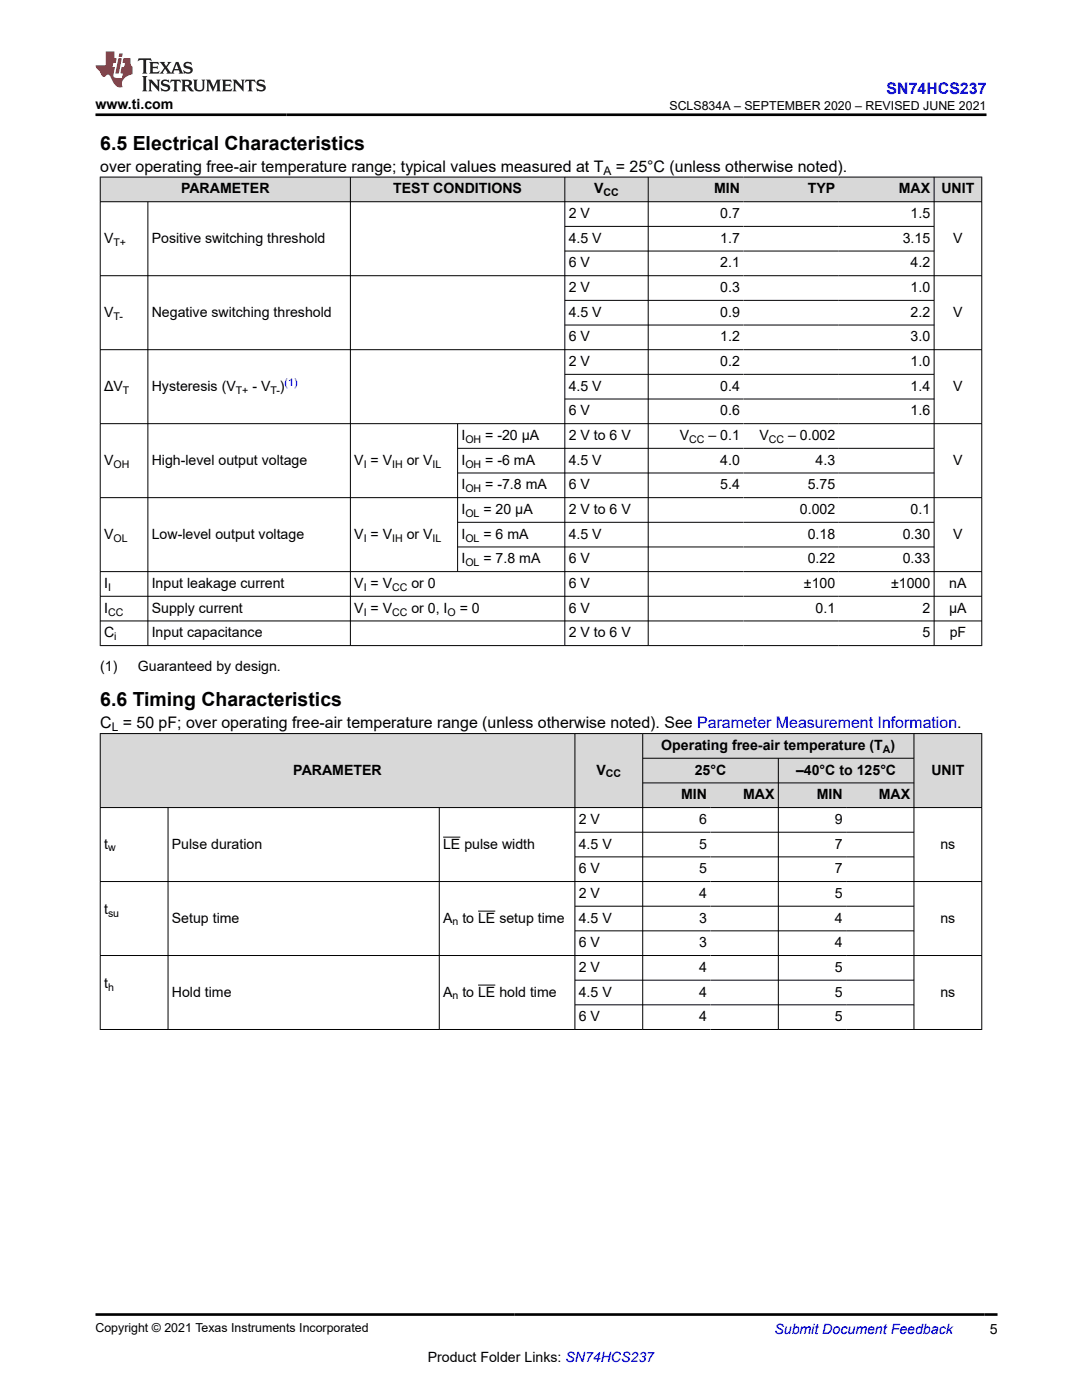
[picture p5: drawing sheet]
<svg xmlns="http://www.w3.org/2000/svg" width="216mm" height="279mm" viewBox="0 0 216 279" stroke-linecap="round" stroke-linejoin="round" font-family="sans-serif">
<g fill="#d8d8d8">
<path d="M20 35.3h175.9v5h-175.9z" fill-rule="evenodd"/>
<path d="M20.1 35.4h49.8v4.8h-49.8z" fill-rule="evenodd"/>
<path d="M70 35.4h42.6v4.8h-42.6z" fill-rule="evenodd"/>
<path d="M112.8 35.4h16.5v4.8h-16.5z" fill-rule="evenodd"/>
<path d="M129.4 35.4h19v4.8h-19z" fill-rule="evenodd"/>
<path d="M148.4 35.4h19v4.8h-19z" fill-rule="evenodd"/>
<path d="M167.4 35.4h18.9v4.8h-18.9z" fill-rule="evenodd"/>
<path d="M186.5 35.4h9.3v4.8h-9.3z" fill-rule="evenodd"/>
</g>
<g fill="none" stroke="#000" stroke-width=".2">
<path d="M19.9 35.3h176.1M20 35.3v93.6M69.9 35.3v93.6M112.7 35.3v93.6M129.3 35.3v93.6M186.4 35.3v93.6M195.9 35.3v93.6M19.9 40.3h176.1M19.9 55h176.1M29.5 40.3v88.6M112.7 45.2h73.8M112.7 50.1h73.8"/>
<path d="M112.7 59.9h73.8M19.9 69.8h176.1M112.7 64.9h73.8M112.7 74.7h73.8M112.7 79.6h73.8M19.9 84.6h176.1M19.9 99.3h176.1M91.3 84.6v29.5M91.3 89.5h95.2M91.3 94.4h95.2M19.9 114.1h176.1M19.9 119h176.1"/>
<path d="M91.3 104.2h95.2M91.3 109.2h95.2M19.9 123.9h176.1M19.9 128.8h176.1"/>
</g>
<g fill="#d8d8d8">
<path d="M20 146.4h175.9v4.9h-175.9z" fill-rule="evenodd"/>
<path d="M20.1 146.5h94.6v14.6h-94.6z" fill-rule="evenodd"/>
<path d="M114.8 146.5h13.4v14.6h-13.4z" fill-rule="evenodd"/>
<path d="M128.3 146.5h54v4.8h-54z" fill-rule="evenodd"/>
<path d="M182.4 146.5h13.4v14.6h-13.4z" fill-rule="evenodd"/>
<path d="M128.3 151.4h26.9v4.8h-26.9z" fill-rule="evenodd"/>
<path d="M155.4 151.4h26.9v4.8h-26.9z" fill-rule="evenodd"/>
<path d="M128.3 156.3h13.5v4.8h-13.5z" fill-rule="evenodd"/>
<path d="M141.8 156.3h13.4v4.8h-13.4z" fill-rule="evenodd"/>
<path d="M155.4 156.3h13.4v4.8h-13.4z" fill-rule="evenodd"/>
<path d="M168.8 156.3h13.5v4.8h-13.5z" fill-rule="evenodd"/>
</g>
<g fill="none" stroke="#000" stroke-width=".2">
<path d="M19.9 146.4h176.1M20 146.3v59.2M114.7 146.3v59.2M128.2 146.3v59.2M128.2 151.3h54.2M128.2 156.2h54.2M155.3 151.3v54.2M182.4 146.3v59.2M195.9 146.3v59.2M19.9 161.2h176.1M19.9 175.9h176.1M33.5 161.2v44.3"/>
<path d="M87.7 161.2v44.3M88.4 167.1h3.5M114.7 166.1h67.7M114.7 171h67.7M19.9 190.7h176.1M95.4 181.8h3.5M95.4 196.6h3.5M114.7 180.9h67.7M114.7 185.8h67.7M114.7 195.6h67.7M19.9 205.5h176.1M114.7 200.5h67.7"/>
</g>
<path d="M27.7 11.6l-.2 .6 .5-.2h.6v.1v2.2l-.2 .4h1l-.2-.4v-2.2v-.1h.5l.5 .2-.1-.6zM29.8 12.4l.2 .3v1.6l-.2 .4h1.9l.1-.6a1.08 1.08 0 0 1-1.3 .2v-.7h.6l.4 .2v-.7l-.4 .2h-.6v-.5l.2-.2a1 1 0 0 1 1 .3l-.1-.5zM31.8 12.4l1 1.1-1 1.2h.9l-.2-.2 .4-.8 .5 .8-.2 .2h1.6l-.2-.2 .1-.5h1l.1 .5-.1 .2h.9l-.2-.4-.8-1.9h-.5l-1 2.1-.8-1.1 .9-1h-.8l.2 .2-.5 .6-.3-.6 .1-.2zM35.2 12.8l.4 1h-.8zM36.8 12.5a.65 .65 0 0 0-.2 .7 .65 .65 0 0 0 .6 .5l.7 .1 .1 .3a.79 .79 0 0 1-.7 .4 .79 .79 0 0 1-.7-.5l.1 .7 .2-.1a.93 .93 0 0 0 1.1 0 .93 .93 0 0 0 .4-.9 1.46 1.46 0 0 0-1.2-.6l-.1-.3a1.09 1.09 0 0 1 1.2 .2l-.2-.6-.1 .1-.6-.2zM28.4 15.2l.2 .4v2.2l-.2 .4h1l-.2-.4v-2.2l.2-.4zM29.6 15.9l.2 .4v1.5l-.2 .4h.8l-.3-.4v-1.3l1.7 1.8v-2l.2-.4h-.8l.2 .2 .1 1.1-1.2-1.3zM32.3 16a.65 .65 0 0 0-.2 .8 .65 .65 0 0 0 .7 .4l.6 .2 .1 .2a.79 .79 0 0 1-.7 .4 .79 .79 0 0 1-.7-.5l.1 .7 .2-.1a.93 .93 0 0 0 1.1 .1 .93 .93 0 0 0 .4-1 1.46 1.46 0 0 0-1.2-.5l-.1-.4a1.09 1.09 0 0 1 1.2 .2l-.2-.6-.1 .1-.6-.1zM34.1 15.9l-.1 .6a.63 .63 0 0 1 .7-.3l.1 1.6-.3 .4h1l-.2-.4v-1.6a.66 .66 0 0 1 .8 .3l-.1-.6zM36.2 15.9l.2 .4v1.5l-.2 .4h.9l-.2-.2v-.7h.5l.1 .2a.79 .79 0 0 0 1.2 .6l-1-.9a.61 .61 0 0 0 .6-.6 .61 .61 0 0 0-.5-.7zM36.9 16.2h.2a.47 .47 0 0 1 .5 .1 .47 .47 0 0 1 .1 .5l-.2 .1-.6 .1zM38.5 15.9l.2 .2a2.27 2.27 0 0 0 .4 2 1.04 1.04 0 0 0 1.7-.7v-1.3l.2-.2h-.8l.2 .4v1.1a.6 .6 0 0 1-.6 .6 .6 .6 0 0 1-.6-.6v-1.1l.3-.4zM41.1 15.9l.2 .4v1.5l-.2 .4h.7l-.2-.4v-1.4l.9 1.9 .8-1.9v1.4l-.2 .4h1l-.3-.4v-1.5l.3-.4h-.8l-.7 1.5-.7-1.5zM44.3 15.9l.2 .4v1.5l-.2 .4h1.9l.1-.6a1.09 1.09 0 0 1-1.3 .2v-.7h.6l.4 .2v-.6l-.4 .2h-.6v-.6l.2-.1a1.01 1.01 0 0 1 1 .3l-.1-.6zM46.4 15.9l.3 .4v1.5l-.3 .4h.8l-.2-.4v-1.3l1.6 1.8v-2l.2-.4h-.7l.2 .2v1.1l-1.2-1.3zM49 15.9l-.1 .6a.63 .63 0 0 1 .8-.3v1.6l-.3 .4h1l-.2-.4v-1.6a.66 .66 0 0 1 .8 .3l-.1-.6zM51.4 16a.65 .65 0 0 0-.2 .8 .65 .65 0 0 0 .6 .4l.6 .2 .2 .2a.79 .79 0 0 1-.8 .4 .79 .79 0 0 1-.6-.5l.1 .7 .2-.1a.93 .93 0 0 0 1 .1 .93 .93 0 0 0 .5-1 1.46 1.46 0 0 0-1.3-.5l-.1-.4a1.09 1.09 0 0 1 1.3 .2l-.2-.6-.2 .1-.5-.1z" fill="#231f20"/>
<path d="M21.1 10.3v2.7h-2.1l.1 .4 .9 1a.95 .95 0 0 0 .9 .9 .59 .59 0 0 1 .6-.4 .59 .59 0 0 1 .5 .3l.4 .8a1.59 1.59 0 0 0 2.1 1.4 1.61 1.61 0 0 1 1-2.3l1-.3-.1-1.5a1.59 1.59 0 0 1-.4-1.7h-1.4l-.2 .9h.5l-.1 .9h-.5l-.2 .9v.3l.4 .1-.2 .9h-.6a.73 .73 0 0 1-1.1-.7l.3-1.5h-.5l.2-.9h.5l.2-.9h-.5v-1.3zM23.6 11.6l-.6 3.1h.7l.6-3.1zM23.8 10.7l-.1 .6h.7l.1-.6z" fill="#ed1c24"/>
<path d="M19.1 22.9h177.8M19.1 262.3h179.9" fill="none" stroke="#000" stroke-width=".53"/>
<g font-size="3.9">
<text x="20" y="29.9">6.5 Electrical Characteristics</text>
<text x="20" y="141">6.6 Timing Characteristics</text>
</g>
<text font-size="3.2" fill="#00f" x="176.9" y="18.7">SN74HCS237</text>
<g font-size="3.2">
<text x="20" y="34.3">over operating free-air temperature range; typical values measured at T</text>
<text x="122.9" y="34.3">= 25°C (unless otherwise noted).</text>
<text x="20" y="145.4">C = 50 pF; over operating free-air temperature range (unless otherwise noted). See Parameter Measurement Information.</text>
</g>
<g font-size="2.8">
<text x="19.1" y="21.8">www.ti.com</text>
<text x="36.1" y="38.6">PARAMETER</text>
<text x="78.5" y="38.6">TEST CONDITIONS</text>
<text x="118.6" y="38.6">V</text>
<text x="142.5" y="38.6">MIN</text>
<text x="161.2" y="38.6">TYP</text>
<text x="179.4" y="38.6">MAX</text>
<text x="187.9" y="38.6">UNIT</text>
<text x="113.5" y="43.5">2 V</text>
<text x="143.7" y="43.5">0.7</text>
<text x="181.7" y="43.5">1.5</text>
<text x="20.8" y="48.5">V</text>
<text x="30.3" y="48.5">Positive switching threshold</text>
<text x="113.5" y="48.5">4.5 V</text>
<text x="113.5" y="53.4">6 V</text>
<text x="143.7" y="48.5">1.7</text>
<text x="143.7" y="53.4">2.1</text>
<text x="180.1" y="48.5">3.15</text>
<text x="181.7" y="53.4">4.2</text>
<text x="190.2" y="48.5">V</text>
<text x="113.5" y="58.3">2 V</text>
<text x="143.7" y="58.3">0.3</text>
<text x="181.7" y="58.3">1.0</text>
<text x="20.8" y="63.2">V</text>
<text x="30.3" y="63.2">Negative switching threshold</text>
<text x="113.5" y="63.2">4.5 V</text>
<text x="143.7" y="63.2">0.9</text>
<text x="181.7" y="63.2">2.2</text>
<text x="190.2" y="63.2">V</text>
<text x="113.5" y="68.1">6 V</text>
<text x="143.7" y="68.1">1.2</text>
<text x="181.7" y="68.1">3.0</text>
<text x="20.8" y="78">ΔV</text>
<text x="30.3" y="78">Hysteresis (V</text>
<text x="50.4" y="78">- V )</text>
<text x="113.5" y="73.1">2 V</text>
<text x="113.5" y="78">4.5 V</text>
<text x="143.7" y="73.1">0.2</text>
<text x="143.7" y="78">0.4</text>
<text x="181.7" y="73.1">1.0</text>
<text x="181.7" y="78">1.4</text>
<text x="190.2" y="78">V</text>
<text x="113.5" y="82.9">6 V</text>
<text x="143.7" y="82.9">0.6</text>
<text x="181.7" y="82.9">1.6</text>
<text x="92.1" y="87.8">I</text>
<text x="96.8" y="87.8">= -20 µA</text>
<text x="113.5" y="87.8">2 V to 6 V</text>
<text x="135.7" y="87.8">V</text>
<text x="141.4" y="87.8">– 0.1</text>
<text x="151.5" y="87.8">V</text>
<text x="157.3" y="87.8">– 0.002</text>
<text x="20.8" y="92.7">V</text>
<text x="30.3" y="92.7">High-level output voltage</text>
<text x="70.7" y="92.7">V = V</text>
<text x="81.2" y="92.7">or V</text>
<text x="92.1" y="92.7">I</text>
<text x="96.8" y="92.7">= -6 mA</text>
<text x="113.5" y="92.7">4.5 V</text>
<text x="143.7" y="92.7">4.0</text>
<text x="162.7" y="92.7">4.3</text>
<text x="190.2" y="92.7">V</text>
<text x="92.1" y="97.7">I</text>
<text x="96.8" y="97.7">= -7.8 mA</text>
<text x="113.5" y="97.7">6 V</text>
<text x="143.7" y="97.7">5.4</text>
<text x="161.2" y="97.7">5.75</text>
<text x="20.8" y="107.5">V</text>
<text x="30.3" y="107.5">Low-level output voltage</text>
<text x="70.7" y="107.5">V = V</text>
<text x="81.2" y="107.5">or V</text>
<text x="92.1" y="102.6">I</text>
<text x="92.1" y="107.5">I</text>
<text x="96.5" y="102.6">= 20 µA</text>
<text x="96.5" y="107.5">= 6 mA</text>
<text x="113.5" y="102.6">2 V to 6 V</text>
<text x="113.5" y="107.5">4.5 V</text>
<text x="159.6" y="102.6">0.002</text>
<text x="161.2" y="107.5">0.18</text>
<text x="180.1" y="107.5">0.30</text>
<text x="181.7" y="102.6">0.1</text>
<text x="190.2" y="107.5">V</text>
<text x="92.1" y="112.4">I</text>
<text x="96.5" y="112.4">= 7.8 mA</text>
<text x="113.5" y="112.4">6 V</text>
<text x="161.2" y="112.4">0.22</text>
<text x="180.1" y="112.4">0.33</text>
<text x="20.8" y="117.4">I</text>
<text x="30.3" y="117.4">Input leakage current</text>
<text x="70.7" y="117.4">V = V</text>
<text x="82.1" y="117.4">or 0</text>
<text x="113.5" y="117.4">6 V</text>
<text x="160.4" y="117.4">±100</text>
<text x="177.8" y="117.4">±1000</text>
<text x="189.4" y="117.4">nA</text>
<text x="20.8" y="122.3">I</text>
<text x="30.3" y="122.3">Supply current</text>
<text x="70.7" y="122.3">V = V</text>
<text x="82.1" y="122.3">or 0, I</text>
<text x="91.7" y="122.3">= 0</text>
<text x="113.5" y="122.3">6 V</text>
<text x="162.7" y="122.3">0.1</text>
<text x="184.1" y="122.3">2</text>
<text x="189.4" y="122.3">µA</text>
<text x="20.8" y="127.2">C</text>
<text x="30.3" y="127.2">Input capacitance</text>
<text x="113.5" y="127.2">2 V to 6 V</text>
<text x="184.1" y="127.2">5</text>
<text x="189.5" y="127.2">pF</text>
<text x="20" y="134">(1)</text>
<text x="27.5" y="134">Guaranteed by design.</text>
<text x="132" y="149.7">Operating free-air temperature (T )</text>
<text x="58.5" y="154.6">PARAMETER</text>
<text x="119" y="154.6">V</text>
<text x="138.6" y="154.6">25°C</text>
<text x="158.8" y="154.6">–40°C to 125°C</text>
<text x="185.8" y="154.6">UNIT</text>
<text x="135.9" y="159.5">MIN</text>
<text x="148.3" y="159.5">MAX</text>
<text x="163" y="159.5">MIN</text>
<text x="175.3" y="159.5">MAX</text>
<text x="115.5" y="164.4">2 V</text>
<text x="139.5" y="164.4">6</text>
<text x="166.6" y="164.4">9</text>
<text x="20.8" y="169.4">t</text>
<text x="34.3" y="169.4">Pulse duration</text>
<text x="88.4" y="169.4">LE pulse width</text>
<text x="115.5" y="169.4">4.5 V</text>
<text x="139.5" y="169.4">5</text>
<text x="166.6" y="169.4">7</text>
<text x="187.6" y="169.4">ns</text>
<text x="115.5" y="174.3">6 V</text>
<text x="115.5" y="179.2">2 V</text>
<text x="139.5" y="174.3">5</text>
<text x="139.5" y="179.2">4</text>
<text x="166.6" y="174.3">7</text>
<text x="166.6" y="179.2">5</text>
<text x="20.8" y="182.4">t</text>
<text x="34.3" y="184.1">Setup time</text>
<text x="88.4" y="184.1">A to LE setup time</text>
<text x="115.5" y="184.1">4.5 V</text>
<text x="139.5" y="184.1">3</text>
<text x="166.6" y="184.1">4</text>
<text x="187.6" y="184.1">ns</text>
<text x="115.5" y="189">6 V</text>
<text x="139.5" y="189">3</text>
<text x="166.6" y="189">4</text>
<text x="20.8" y="197.2">t</text>
<text x="115.5" y="194">2 V</text>
<text x="139.5" y="194">4</text>
<text x="166.6" y="194">5</text>
<text x="34.3" y="198.9">Hold time</text>
<text x="88.4" y="198.9">A to LE hold time</text>
<text x="115.5" y="198.9">4.5 V</text>
<text x="115.5" y="203.8">6 V</text>
<text x="139.5" y="198.9">4</text>
<text x="139.5" y="203.8">4</text>
<text x="166.6" y="198.9">5</text>
<text x="166.6" y="203.8">5</text>
<text x="187.6" y="198.9">ns</text>
<text x="197.5" y="266.1">5</text>
<text x="85.4" y="271.7">Product Folder Links: SN74HCS237</text>
</g>
<text font-size="2.8" fill="#00f" x="154.5" y="266.2">Submit Document Feedback</text>
<g font-size="2.5">
<text x="133.6" y="21.9">SCLS834A – SEPTEMBER 2020 – REVISED JUNE 2021</text>
<text x="19.1" y="265.9">Copyright © 2021 Texas Instruments Incorporated</text>
</g>
<g font-size="2.4">
<text x="120.4" y="34.9">A</text>
<text x="22.3" y="146">L</text>
</g>
<g font-size="2.1">
<text x="120.4" y="39.2">CC</text>
<text x="22.6" y="49">T+</text>
<text x="22.6" y="63.8">T-</text>
<text x="24.5" y="78.5">T</text>
<text x="47.1" y="78.5">T+</text>
<text x="54" y="78.5">T-</text>
<text x="92.9" y="88.4">OH</text>
<text x="137.5" y="88.4">CC</text>
<text x="153.4" y="88.4">CC</text>
<text x="22.6" y="93.3">OH</text>
<text x="72.6" y="93.3">I</text>
<text x="78.3" y="93.3">IH</text>
<text x="86.3" y="93.3">IL</text>
<text x="92.9" y="93.3">OH</text>
<text x="92.9" y="98.2">OH</text>
<text x="92.9" y="103.2">OL</text>
<text x="22.6" y="108.1">OL</text>
<text x="72.6" y="108.1">I</text>
<text x="78.3" y="108.1">IH</text>
<text x="86.3" y="108.1">IL</text>
<text x="92.9" y="108.1">OL</text>
<text x="92.9" y="113">OL</text>
<text x="21.6" y="117.9">I</text>
<text x="72.6" y="117.9">I</text>
<text x="78.3" y="117.9">CC</text>
<text x="21.6" y="122.8">CC</text>
<text x="72.6" y="122.8">I</text>
<text x="78.3" y="122.8">CC</text>
<text x="89.3" y="122.8">O</text>
<text x="22.8" y="127.8">i</text>
<text x="120.9" y="155.2">CC</text>
<text x="176.2" y="150.2">A</text>
<text x="21.6" y="169.9">w</text>
<text x="21.6" y="183">su</text>
<text x="90.3" y="184.7">n</text>
<text x="21.6" y="197.8">h</text>
<text x="90.3" y="199.5">n</text>
</g>
<text font-size="2.1" fill="#00f" x="56.8" y="77">(1)</text>
</svg>
